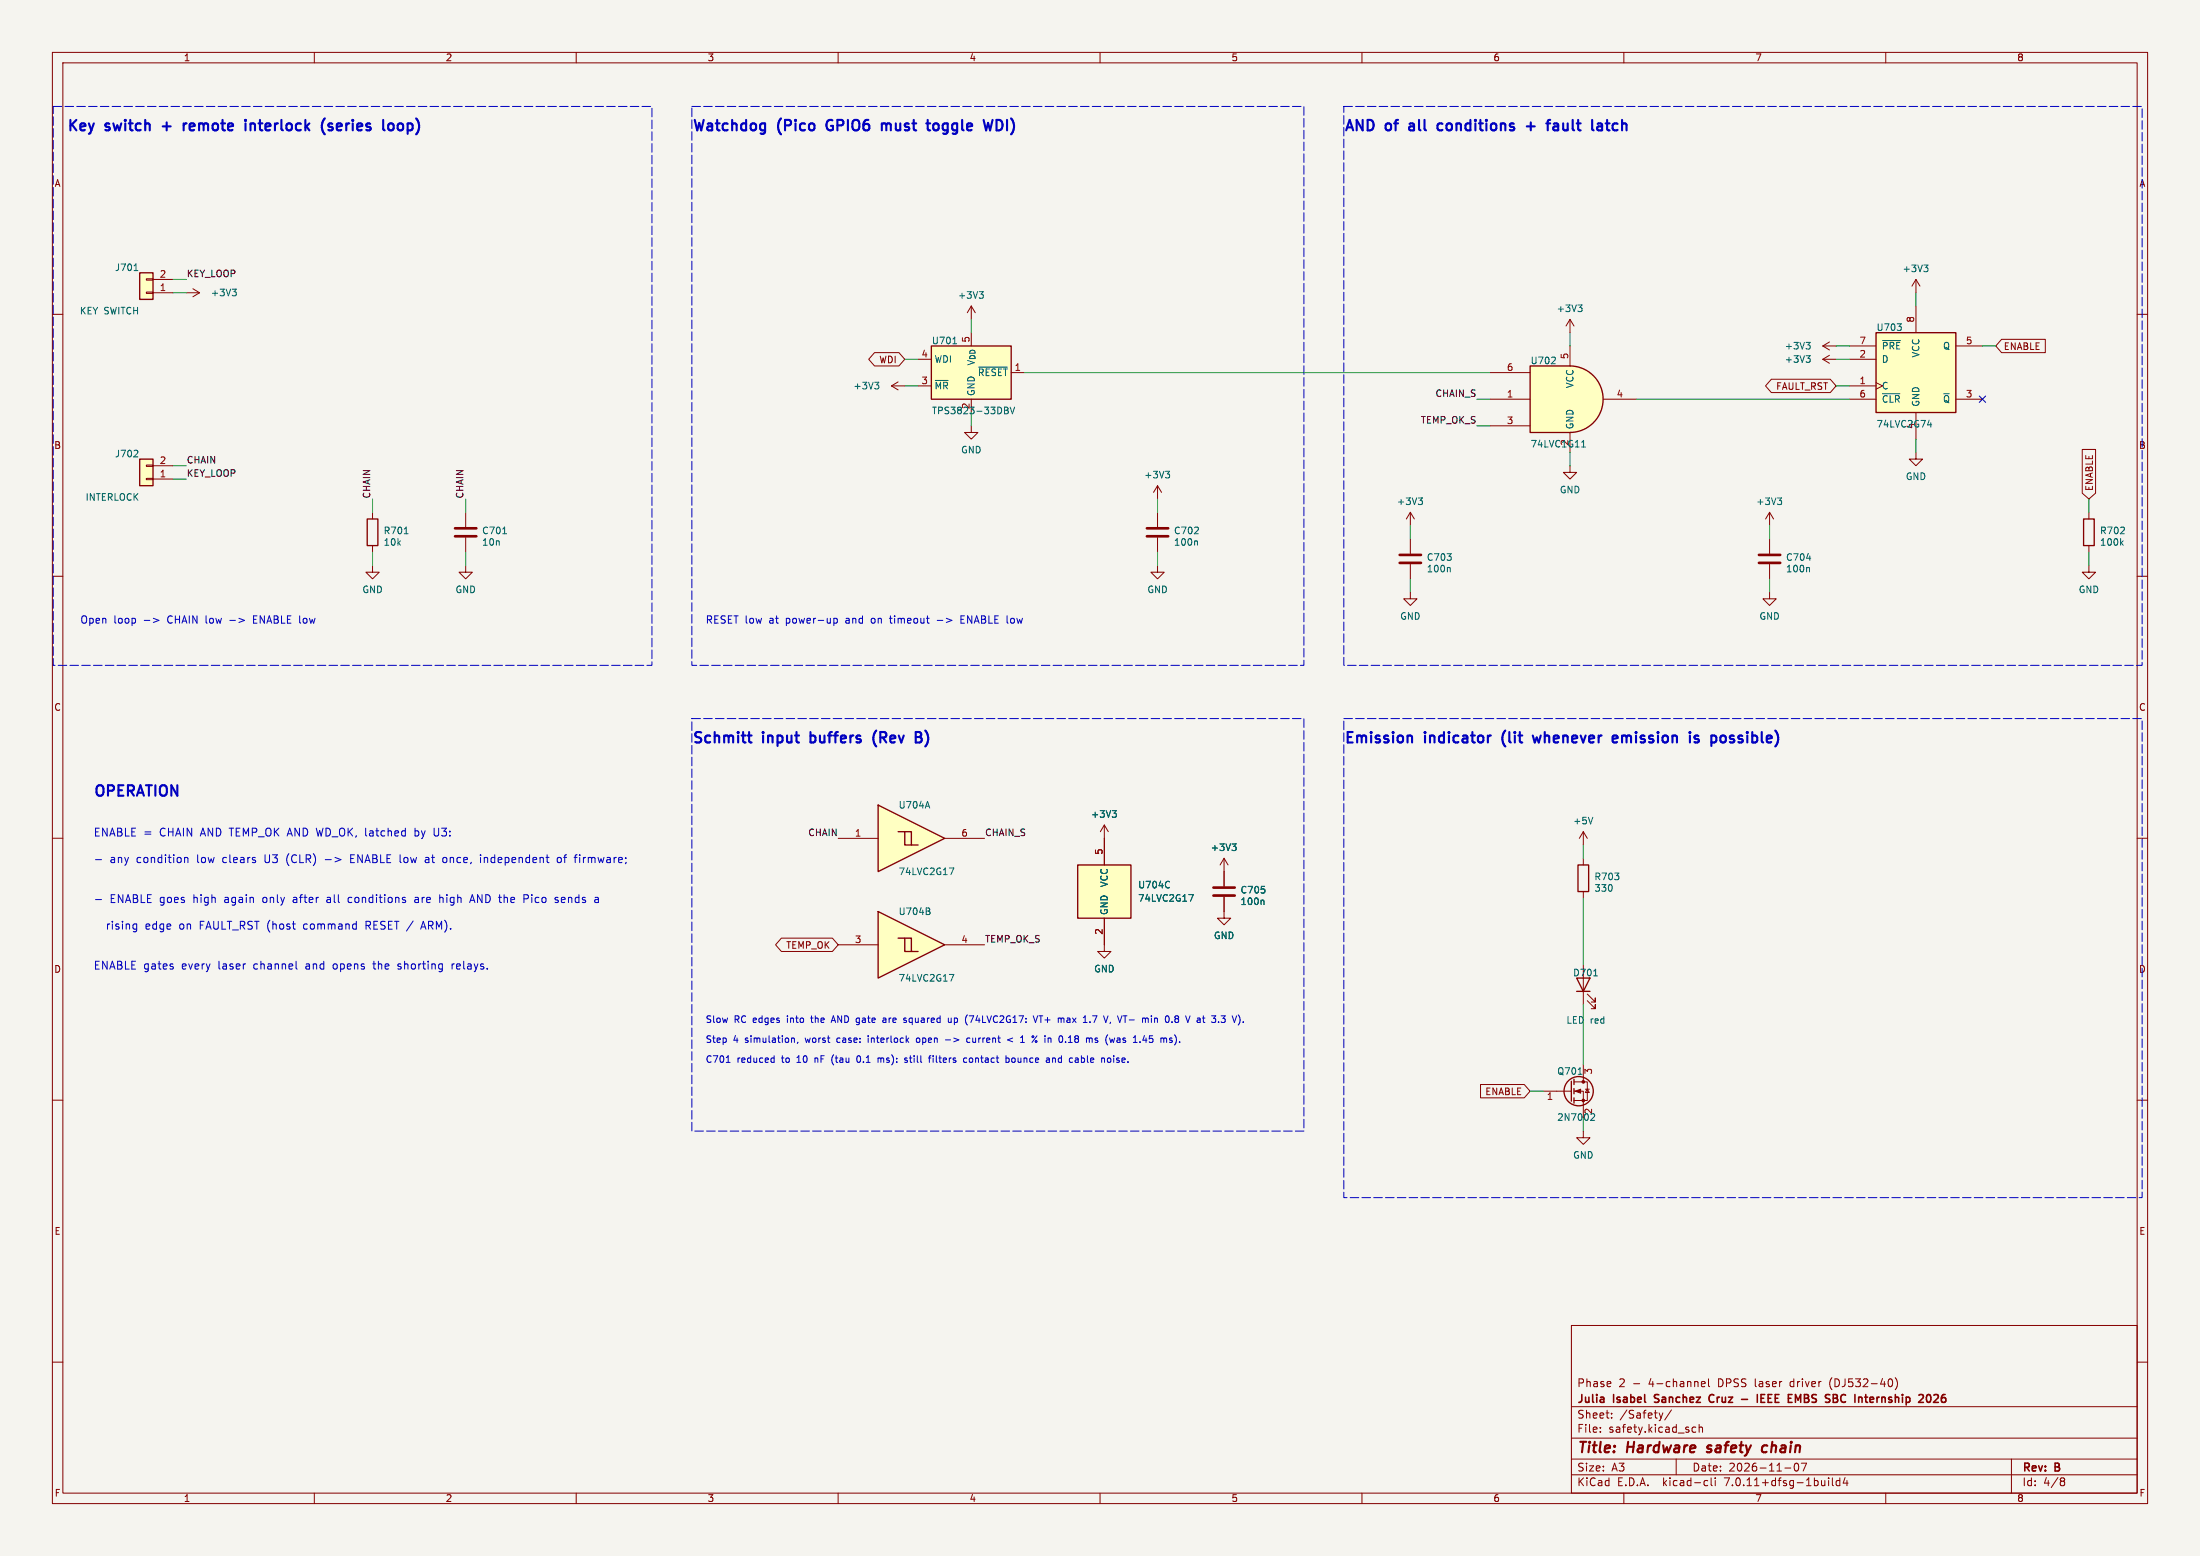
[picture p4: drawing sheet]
<svg xmlns="http://www.w3.org/2000/svg" width="420mm" height="297mm" viewBox="0 0 420 297" stroke-linecap="round" stroke-linejoin="round" font-family="sans-serif">
<path d="M0 0h420v297h-420z" fill="#f5f4ef" stroke="#f5f4ef" stroke-width=".19"/>
<g fill="none" stroke="#840000" stroke-width=".19">
<path d="M10 10h400v277h-400zM12 12h396v273h-396zM60 10v2M110 10v2M160 10v2M210 10v2M260 10v2M310 10v2M360 10v2M10 60h2M27.9 53.2h1.3v.3h-1.3zM27.9 55.8h1.3v.2h-1.3z"/>
<path d="M29.2 55.9h3.8M29.2 53.3h3.8M35.6 55.9h2.5M36.8 55.1l1.3 .8M38.1 55.9l-1.3 .7M408 60h2M175.3 73.7h2.5M175.3 68.6h2.5M185.4 76.2v2.5M193 71.1h2.6M27.9 88.8h1.3v.2h-1.3zM27.9 91.3h1.3v.3h-1.3z"/>
<path d="M29.2 91.4h3.8M29.2 88.9h3.8M71.1 97.8v1.3M88.9 97.8v2.8M185.4 81.3v1.3h1.3l-1.3 1.2-1.3-1.2h1.3M299.7 88.9v1.3h1.3l-1.3 1.2-1.3-1.2h1.3M10 110h2M71.1 108v1.2h1.3l-1.3 1.3-1.3-1.3h1.3M71.1 104.1v1.3M88.9 108v1.2h1.3l-1.3 1.3-1.3-1.3h1.3M88.9 102.6v2.8M221 108v1.2h1.2l-1.2 1.3-1.3-1.3h1.3"/>
<path d="M408 110h2M10 160h2M302.3 158.8l-.8 1.2M302.3 158.8v2.5M302.3 158.8l.7 1.2M408 160h2M302.3 163.8v1.3M302.3 170.2v1.3M10 210h2M302.3 215.9v1.3h1.2l-1.2 1.2-1.3-1.2h1.3M408 210h2M10 260h2"/>
<path d="M300 253h108v32h-108zM408 260h2M300 278.5h108M300 274.5h108M300 268.5h108M305.5 273.2v.2M305.5 272.5v.1M307.7 270.5v.2M307.7 269.8v.1M316.7 269.7l.4 1M317.1 270.7l-.2 .3M317.4 269.7l-.3 1"/>
<path d="M319.1 269.1l-1.3 1.9M320 278.5v3M323.1 273.2l.2 .2 .4-.1M323.7 272.5l-.4-.1-.2 .1M324.4 272.5l.2-.1 .3 .1 .1 .9M324.4 271.9v1.5M324.8 264.2l.7-.2-.1-.2-.4-.1-.2 .2 .1 .7h.5M326.2 263.2v1.3l.2 .2M342.7 279.4l.2-.1a.8 .8 0 0 1 .5 .7 .8 .8 0 0 1-.5 .8 1 1 0 0 1-.2-1.4zM343.9 279.3h1l-.7 1.5M349.4 263.6v1M360.9 263.2a.94 .94 0 0 1 0 1.5"/>
<path d="M361.8 263a1.72 1.72 0 0 1 0 2.3M384 278.5v6.5M60 285v2M110 285v2M160 285v2M210 285v2M260 285v2M300 281.5h108M310 285v2M325.6 282.6l.4 .1M326 283.5l-.4 .1M326.7 282.1v1.3l.2 .2"/>
<path d="M327.4 282.1v.1M327.4 282.6v1M340.7 280.2h1.2M349.1 282.1v.1M349.1 282.6v1M349.8 282.1v1.3l.2 .2M351.2 282.7l-.4-.1-.3 .3 .2 .6h.5M351.2 282.1v1.5M352.2 282l-.3 1.1h.9M352.6 282.6v1M360 285v2M393.6 282.1h.3l.3 .3-.3 .3"/>
<path d="M393.6 282.7h.3M393.9 282.7l.2 .2 .1 .4-.3 .3h-.3"/>
</g>
<path d="M325.8 277.1l.2 .1M326.1 276l-.1 .4M337.4 276a.66 .66 0 0 0-1 .3l-.1 .5 .2 .3h.8" fill="none" stroke="#840000" stroke-width=".4"/>
<path d="M315.8 267.6l.2 .1M315.9 266.3v.5M327.1 266.3a.74 .74 0 0 0-.9 .5 .74 .74 0 0 0 .6 .9l.3-.1M332.5 267.1h1.1M335.5 266.2v1.5M336.2 266.9h.5M336.9 266.2h-.7v1.5h.7M343.3 267.3l.5-1.1v1.5M351.5 266.4l-.1 .4 .1 .7M357.2 266.7l.4 .1 .1 .2-.7 .2M357.6 267.6l-.4 .1M369.2 266.3l.6-.1 .2 .1v.3l-.9 1.1h.9" fill="none" stroke="#840000" stroke-width=".3"/>
<g fill="none" stroke="#006464" stroke-width=".19">
<path d="M25.6 51.6h.7M44.3 55.2h.8l-.4 .5M44.9 55.7l.2 .2v.3l-.2 .3M178.5 72.6h2.5M181.9 65.6h.7M186.8 70.1h5.5M191.8 77.7l.6 .1v.3l-.2 .2M191.8 78.3h.4M192.2 78.3l.3 .3-.1 .3-.6 .1M192.8 77.7l.5 1.3 .4-1.3M26.2 86l.1 .2v.3l-.8 .7h.8M77.2 101.9h.7"/>
<path d="M96 101.9h.7M304.1 156l-.4 1.3"/>
</g>
<path d="M26.7 52.1h2.5v5.1h-2.5zM177.8 66h15.2v10.2h-15.2zM26.7 87.6h2.5v5.1h-2.5zM70.1 99.1h2v5h-2zM301.2 165.1h2.1v5.1h-2.1z" fill="none" stroke="#840000" stroke-width=".25"/>
<g fill="#ffffc2" stroke="#ffffc2" stroke-width=".19">
<path d="M26.7 52.1h2.5v5.1h-2.5z"/>
<path d="M26.7 87.6h2.5v5.1h-2.5z"/>
<path d="M177.8 66h15.2v10.2h-15.2z"/>
</g>
<path d="M86.9 102.4h4M86.9 100.8h4" fill="none" stroke="#840000" stroke-width=".51"/>
<g fill="#ffffc2">
<path d="M172.7 158.8h1.3v2.5z"/>
<path d="M167.6 153.7l12.7 6.3-12.7 6.4z"/>
<path d="M171.4 158.8l3.9 2.5h-2.6v-2.5z"/>
</g>
<path d="M167.6 153.7l12.7 6.3-12.7 6.4zM171.4 158.8h1.3v2.5h2.6M172.7 158.8h1.3v2.5" fill="none" stroke="#840000" stroke-width=".25"/>
<path d="M221 92.7v2.6M221 97.8v2.8M221 92.7l-.8 1.3M221 92.7l.7 1.3M221 102.6v2.8M160 160h7.6M180.3 160h7.7" fill="none" stroke="#840000" stroke-width=".19"/>
<path d="M222.5 90h.8l-.4 .4M223 90.4l.3 .3v.3l-.3 .2M228.4 103.2l.2 .2v.7M177.1 153l.4 1.2M181.2 165.7h.9l-.6 1.2" fill="none" stroke="#006464" stroke-width=".19"/>
<path d="M218.9 102.4h4.1M218.9 100.8h4.1" fill="none" stroke="#840000" stroke-width=".51"/>
<g fill="#ffffc2">
<path d="M172.7 179.1h1.3v2.5z"/>
<path d="M167.6 174l12.7 6.3-12.7 6.4z"/>
<path d="M171.4 179.1l3.9 2.5h-2.6v-2.5z"/>
</g>
<g fill="none" stroke="#840000" stroke-width=".25">
<path d="M167.6 174l12.7 6.3-12.7 6.4zM171.4 179.1h1.3v2.5h2.6M172.7 179.1h1.3v2.5M205.7 165.1h10.2v10.2h-10.2zM301 186.7h2.5l-1.2 2.5zM301 189.2h2.5M300 206.4v3.8M300.5 206v1M300.5 207.8v1M300.5 209.6v1"/>
<circle cx="301.4" cy="208.3" r="2.79"/>
</g>
<g fill="none" stroke="#840000" stroke-width=".19">
<path d="M185.4 58.4l-.7 1.3M185.4 58.4v2.6M185.4 58.4l.8 1.3M365.8 53.3l-.8 1.3M365.8 53.3v2.6M365.8 53.3l.7 1.3M170.2 73.7l1.2 .7M170.2 73.7h2.5M171.4 72.9l-1.2 .8M348 66l1.2 .8M348 66h2.5M348 68.6l1.2 .7"/>
<path d="M348 68.6h2.5M349.2 65.3l-1.2 .7M349.2 67.8l-1.2 .8M269.2 97.8v2.5M269.2 97.8l-.7 1.3M269.2 97.8l.8 1.3M337.8 97.8l-.7 1.3M337.8 97.8v2.5M337.8 97.8l.8 1.3M269.2 113v1.3h1.3l-1.3 1.3-1.2-1.3h1.2M269.2 102.9v2.8M269.2 107.7v2.8"/>
<path d="M337.8 113v1.3h1.3l-1.3 1.3-1.3-1.3h1.3M398.8 108v1.2h1.2l-1.2 1.3-1.3-1.3h1.3M210.8 157.5l-.7 1.3M210.8 157.5v7.6M210.8 157.5l.8 1.3M210.8 175.3v6.3h1.3l-1.3 1.3-1.3-1.3h1.3M233.7 171.2v4.1h1.2l-1.2 1.2-1.3-1.2h1.3M233.7 163.8v5.4M233.7 163.8l-.8 1.3M233.7 163.8l.7 1.3M160 180.3h7.6M180.3 180.3h7.7"/>
<path d="M302.3 184.2v7.6M303 191l1.5 1.5v-.7v.7h-.7M303 189.7l1.5 1.6v-.8v.8h-.7M294.6 208.3h5.4M300.5 208.3h1.8v5.1M300.5 206.5h2.5v3.6h-2.5M302.3 203.2v3.3M302.6 207.9h.8M303 207.9l.4 .6h-.8z"/>
</g>
<g fill="none" stroke="#006464" stroke-width=".19">
<path d="M186.9 55.7h.8l-.4 .5M187.5 56.2l.2 .2v.3l-.2 .2M367.3 50.6h.8l-.5 .5M367.8 51.1l.3 .2v.3l-.3 .3M167 73h.8l-.5 .5M167.5 73.5l.3 .2v.3l-.3 .2M344.8 65.3h.8l-.5 .5M344.8 67.9h.8l-.5 .5M345.3 65.8l.3 .3v.3l-.3 .2M345.3 68.4l.3 .2v.3l-.3 .3M270.8 95h.7l-.4 .5M271.3 95.5l.2 .3v.3l-.2 .2"/>
<path d="M339.3 95h.8l-.4 .5M339.9 95.5l.2 .3v.3l-.2 .2M276.7 108.3l.2 .2v.7M212.3 154.7h.8l-.4 .5M212.9 155.2l.2 .3v.3l-.2 .2M177.2 173.9l.3 .2v.3l-.2 .2M177.4 173.4l.1 .1-.1 .3M223.2 168.3h.1M223.3 169.4h-.1M227 170.8h.8l-.5 1.2M235.2 161.1h.8l-.4 .5M235.7 161.6l.3 .2v.3l-.3 .2"/>
<path d="M241.1 171.8l.2 .2v.7M181.2 186h.9l-.6 1.3M304.2 186.3h.8M301.3 205.1h.7M304.4 213.1l-.8 .8h.8"/>
</g>
<path d="M267.2 107.4h4.1M267.2 105.9h4.1M231.6 170.9h4.1M231.6 169.4h4.1" fill="none" stroke="#840000" stroke-width=".51"/>
<g fill="#ffffc2" stroke="#ffffc2" stroke-width=".19">
<path d="M205.7 165.1h10.2v10.2h-10.2z"/>
<path d="M299.7 69.9a6.4 6.4 0 0 1 6.3 6.3 6.4 6.4 0 0 1-6.3 6.4z"/>
</g>
<g fill="#840000" stroke="#840000" stroke-width=".19">
<path d="M300.7 208.3l1.1-.4v.8z"/>
<circle cx="302.3" cy="210.1" r=".25"/>
<circle cx="302.3" cy="206.5" r=".25"/>
</g>
<path d="M292.1 69.9h7.6v12.7h-7.6z" fill="#ffffc2"/>
<path d="M292.1 69.9h7.6a6.4 6.4 0 0 1 6.3 6.3 6.4 6.4 0 0 1-6.3 6.4h-7.6zM358.1 63.5h15.3v15.2h-15.3zM397.8 99.1h2v5h-2z" fill="none" stroke="#840000" stroke-width=".25"/>
<g fill="none" stroke="#840000" stroke-width=".19">
<path d="M365.8 58.4v5.1M166.9 67.3h4.7l1.1 1.3-1.1 1.3h-4.7l-1.1-1.3zM284.5 76.2h7.6M284.5 71.1h7.6M299.7 61v2.5M299.7 66v3.9M299.7 61l-.7 1.2M299.7 61l.8 1.2M306.1 76.2h6.3M338.2 72.4h11.2l1.1 1.3-1.1 1.2h-11.2l-1.2-1.2zM353.1 76.2h5M353.1 73.7h5"/>
<path d="M353.1 68.6h5M353.1 66h5M358.1 73l1.3 .7-1.3 .6M365.8 78.7v5.1M373.4 76.2h5.1M373.4 66h5.1M382.1 64.8h8.4v2.5h-8.4l-1.1-1.3zM284.5 81.3h7.6M299.7 82.6v3.8M365.8 86.4v1.2h1.2l-1.2 1.3-1.3-1.3h1.3M397.5 85.8h2.5v8.3l-1.2 1.2-1.3-1.2zM398.8 97.8v1.3"/>
<path d="M337.8 102.9v2.8M337.8 107.7v2.8M398.8 104.1v1.3M149.2 179.1h9.7l1.1 1.2-1.1 1.3h-9.7l-1.1-1.3zM210.8 160v5.1M210.8 175.3v5M233.7 166.4v2.8M233.7 171.2v2.8M282.6 207h8.4l1.1 1.3-1.1 1.3h-8.4z"/>
</g>
<g fill="none" stroke="#006464" stroke-width=".19">
<path d="M301.2 58.2h.8l-.4 .5M301.8 58.7l.2 .2v.3l-.2 .3M296.1 69.4h.8M296.9 68.3v.4M359.4 75.2h3.3M359.4 65h3.4M362.2 61.8h.8l-.5 .5M362.9 62.4v.6M301.9 85.3h.8M302.1 84.4l.2-.3v1.2M368 81.1h.8M368.6 80.7v.8"/>
<path d="M344.9 106.5h.8M345.3 108.3l.1 .2v.7M404.8 101.9h.8M405 103.6l.3 .5M405.3 103.2l-.5 .5M405.5 100.7v.5M212.3 154.7h.8l-.4 .5M212.9 155.2l.2 .3v.3l-.2 .2M223.2 168.3h.1M223.3 169.4h-.1M227 170.8h.8l-.5 1.2M235.2 161.1h.8l-.4 .5"/>
<path d="M235.7 161.6l.3 .2v.3l-.3 .2M241.1 171.8l.2 .2v.7"/>
</g>
<path d="M335.8 107.4h4.1M335.8 105.9h4.1" fill="none" stroke="#840000" stroke-width=".51"/>
<path d="M358.1 63.5h15.3v15.2h-15.3z" fill="#ffffc2" stroke="#ffffc2" stroke-width=".19"/>
<g fill="none" stroke="#0000c2" stroke-width=".19">
<path d="M27.5 118.4h1.1M29.3 118l1 .4-1 .4M48.4 118.2h.5M49.1 117.6h-.7v1.4h.7M159.2 118v1.4M159.2 118.1l.4-.1 .3 .3-.2 .6h-.5M169.8 118h.5M178.9 118.4h1.1M183.5 118.2h.4M184.1 117.6h-.6v1.4h.6M79.2 158.1v1.5M79.2 159.5l.5 .1"/>
<path d="M79.7 158.6h-.5M83 159.4l.5 .2M18.2 171.7h1.2M18.2 164.1h1.2M26 176.4h.1M26.1 176.4v1.2l-.1 .2M26.1 177.3l-.1 .1M35.2 163.7v1M35.2 163.8l.3-.1h.3l.1 1M58 176.5v.7M62.1 164.1h1.1M62.5 171.8v.4"/>
<path d="M66.7 171.3l-.2 .3v.4l.2 .3M67 163.9h.5M67.7 163.2h-.7v1.5h.7M69.9 176.6h.6M70.5 175.9h-.6v1.5M77.4 171.8v.4M79.7 171.3h-.5M79.7 171.7h-.3a.29 .29 0 0 0-.2 .3 .29 .29 0 0 0 .2 .3h.3M80.3 177.4l.5-1.5 .5 1.5M80.5 176.9h.7M81.2 164.4l.2 .3h.3M81.2 163.7h.6"/>
<path d="M81.7 164.1h-.3l-.2 .2M84 170.8v1.5M84.5 171.3h-.3l-.2 .1M84.7 163.7h.3l.2 .1M85.2 164.5l-.2 .2-.3-.1M89.7 172.3l.5-1.5 .5 1.5M89.8 171.8h.7M91.7 163.2v.1M91.7 163.7v1M92.5 163.7v1M92.7 163.7l-.2 .1M100 170.8h.6l.3 .3-.2 .4-.7 .1"/>
<path d="M106.2 171.3h.3M106.2 171.8h.3l.1 .3-.2 .2h-.3M106.5 163.7h.4l.3 .2v.5l-.3 .3-.4-.1-.1-.2zM110.7 163.2v.1M110.7 163.7v1M113.7 171.3h.3l.2 .2v.8M114.2 171.6l-.5 .1M114.2 172.2l-.5 .1M56.6 184.9l.1 .1M71.2 184h.5M76 184.9l.4 .1M76.2 184l-.2 .2 .2 .3"/>
<path d="M86.3 184v1M86.7 184h-.2l-.2 .3M151.2 198.2h.4l.1 .8M152.3 198.9l-.1 .3M158.8 194.8h.6M159.1 193.9l-.4 1.3M165.7 197.7v.1M165.7 198.1v.9M168.6 194.4h.5M169.1 194.6l-.4 .1-.2 .2 .2 .3 .4-.1M172.7 194.7l.3 .1 .1 .2-.5 .2M172.7 194.3l.3 .1"/>
<path d="M175.4 198.1l-.3 .1-.2 .2 .1 .5 .4 .1M180.5 198.5h1M181 194.3l.1 .8 .3 .1 .2-.2M181.6 194.3v.9M184.7 193.7l-.1 .1M185 193.9h.9l-.6 1.3M185.2 198.2l-.4-.1-.2 .3 .1 .5h.5M193.3 198.1l-.9 .4 .9 .4M194.8 199h.8M197.3 193.9l.4 1.3 .4-1.3M197.7 198.7l.1-.1 .2 .2-.2 .2-.1-.1M198 197.7l-1 1.3"/>
<path d="M198.3 193.9h.8M203.1 194.4v.8M203.4 198.9v.1M208.1 195v.2M208.4 198.2l.1 .8M208.6 193.9h.8M209 198.9l.4 .1M209.4 198.1l-.4 .2 .1 .2 .3 .1M211.5 197.5l-.1 .1M212.8 198.1l-.2 .9M213.3 198.6v.3M218.5 197.6l-.3 1h.8"/>
<path d="M218.8 198.1v.9M219.8 193.9v.1M219.8 194.3v.9M220.4 194.3v.9M220.5 194.4h-.1M223.3 198.4l.5 .3-.2 .3-.3-.1M223.7 198.2l-.3-.1-.1 .2M224.3 194.1l.2-.2 .4 .1 .1 .2-.2 .2M224.3 194.2l.2 .2M224.5 194.4h.3M224.5 194.4l-.2 .3M224.8 194.4l.2 .3-.1 .4-.4 .1-.2-.3"/>
<path d="M228.6 194.4h.5v.8M228.6 195.1h.5M229.1 194.6l-.5 .1M138.7 202.8h.7M147.4 201.9l.4 .1M147.8 202.7l-.4 .1M147.8 201.5v1.3M158.9 201.7l-.1 .5 .1 .7M164 201.5a.68 .68 0 0 0-.5 .7 .68 .68 0 0 0 .5 .6M167.6 202.1l.4-.2 .2 .2M167.6 201.9v.9M173.2 202l-.3-.1-.2 .2 .1 .2 .4 .1v.3h-.5"/>
<path d="M177.2 201.9h.5M177.7 201.5l-.3 .2v1.1M178.1 201.5v.1M178.1 201.9v.9M184.6 202l-.4-.1-.3 .3 .2 .5h.5M185.1 202.1v.6M192.1 202l.3-.1 .3 .3-.2 .5h-.4M192.1 201.5v1.3M193.4 201.9l-.3 .3v.3l.3 .3M200.2 201.9l.1 .2v.7M200.3 202.7l-.1 .1M200.3 202.2l-.1 .1"/>
<path d="M200.9 201.9v.9M201.3 201.9l-.4 .2M205.3 202.7h.5M205.3 202h.5v.8M205.8 202.2l-.5 .2M211.5 202.1l.1-.2 .4 .2 .1 .4-.2 .2-.3 .1-.1-.1z"/>
</g>
<g fill="none" stroke="#0000c2" stroke-width=".4">
<path d="M35.1 23.6v1.3M35.6 23.6h-.4l-.1 .3M46.9 22.9v.2M47.8 23.6v1.3M48.6 23.6a.54 .54 0 0 0-.8 .1M61.9 25.5l.1 .1M62 22.6l-.1 .1M63.4 23.6h-.4l-.3 .2 .1 .3 .6 .2v.5h-.7M74.5 23.6a.55 .55 0 0 1 .7 .3v.6a.54 .54 0 0 1-.7 .4M76.6 23.6a.55 .55 0 0 0-.7 .3v.6a.54 .54 0 0 0 .7 .4M158 23.2a1.39 1.39 0 0 0 0 1.4M168.3 23.7a.5 .5 0 0 1 .9 .1"/>
<path d="M168.3 23.6v1.3M169.2 23.8v1.1M169.3 23.6l-.1 .2M176.8 23.6h.8M177.4 24.9h.2M178.8 23.6a.55 .55 0 0 0-.6 .3v.6a.54 .54 0 0 0 .6 .4M189.5 22.9l-.5 2-.4-1.4M190.7 22.9h-.5v2h.5M269.1 24.2v.6M275.4 23.6h-.6l-.4 .3v.6l.2 .3h.8M291.5 24.1h1.5M292.2 23.4v1.5"/>
<path d="M296.6 23.6h.2h.6l.1 1.3M297.5 24l-.7 .1a.39 .39 0 0 0-.3 .4 .39 .39 0 0 0 .3 .4l.7-.1M305.2 23.6h.4l.3 .2v1.1M305.9 24.8l-.7 .1M305.9 24l-.7 .1M306.5 23.6h.8M306.8 22.9v1.7l.1 .2 .4 .1M154.7 139.7v2M167.3 139.4a2.29 2.29 0 0 0 0 3.1M174.8 139.7l.9 .1a.48 .48 0 0 1 .2 .5 .48 .48 0 0 1-.4 .4M142.7 140.4h.8M143.1 141.6l.4 .1"/>
<path d="M154.7 141.6l.2 .1M154.9 140.4l-.2 .1M174.8 140.7h.7M175.5 140.7a.53 .53 0 0 1 .5 .5 .53 .53 0 0 1-.4 .5h-.8M292.6 140.4l.4 1.3 .4-.9 .4 .9M308.1 140.4l.6 .1 .1 .4-.9 .2M308.7 141.6l-.6 .1M324.2 140.5l-.4-.1-.3 .3 .1 .3 .6 .2 .1 .1-.1 .3h-.7M328.8 140.4a.54 .54 0 0 1 .7 .4v.5a.54 .54 0 0 1-.7 .4"/>
</g>
<path d="M10.2 20.3h114.3v106.7h-114.3v-106.7M132.1 20.3h116.8v106.7h-116.8v-106.7M256.5 20.3h152.4v106.7h-152.4v-106.7M132.1 137.2h116.8v78.7h-116.8v-78.7M256.5 137.2h152.4v91.4h-152.4v-91.4" fill="none" stroke="#0000c2" stroke-width=".19" stroke-dasharray="1.6 .6"/>
<g fill="none" stroke="#009600" stroke-width=".19">
<path d="M33 53.3h2.6M33 55.9h2.6M365.8 55.9v2.5M172.7 68.6h2.6M172.7 73.7h2.6M185.4 61v2.5M185.4 78.7v2.6M195.6 71.1h88.9M281.9 76.2h2.6M299.7 63.5v2.5M312.4 76.2h40.7M350.5 66h2.6"/>
<path d="M350.5 68.6h2.6M350.5 73.7h2.6M378.5 66h2.5M33 88.9h2.6M33 91.4h2.6M71.1 95.3v2.5M88.9 95.3v2.5M221 95.3v2.5M281.9 81.3h2.6M299.7 86.4v2.5M365.8 83.8v2.6M398.8 95.3v2.5"/>
<path d="M71.1 105.4v2.6M88.9 105.4v2.6M221 105.4v2.6M269.2 100.3v2.6M269.2 110.5v2.5M337.8 100.3v2.6M337.8 110.5v2.5M398.8 105.4v2.6M302.3 161.3v2.5M302.3 171.5v12.7M302.3 191.8v11.4M292.1 208.3h2.5"/>
<path d="M302.3 213.4v2.5"/>
</g>
<path d="M377.9 75.6l1.2 1.2M379.1 75.6l-1.2 1.2" fill="none" stroke="#000084" stroke-width=".19"/>
<g font-size="2.8" fill="#0000c2">
<text x="12.7" y="25.2">Key</text>
<text x="20.3" y="25.2">switch</text>
<text x="31.9" y="25.2">+</text>
<text x="36.7" y="25.2">remote</text>
<text x="49.3" y="25.2">interlock</text>
<text x="64.7" y="25.2">(series</text>
<text x="77.2" y="25.2">loop)</text>
<text x="132.1" y="25.2">Watchdog</text>
<text x="148.6" y="25.2">(Pico</text>
<text x="158.7" y="25.2">GPIO6</text>
<text x="170" y="25.2">must</text>
<text x="179.6" y="25.2">toggle</text>
<text x="191.2" y="25.2">WDI)</text>
<text x="256.5" y="25.2">AND</text>
<text x="264.7" y="25.2">of</text>
<text x="269.9" y="25.2">all</text>
<text x="276.2" y="25.2">conditions</text>
<text x="293.9" y="25.2">+</text>
<text x="298.7" y="25.2">fault</text>
<text x="308" y="25.2">latch</text>
<text x="132.1" y="142">Schmitt</text>
<text x="145.7" y="142">input</text>
<text x="155.6" y="142">buffers</text>
<text x="168.4" y="142">(Rev</text>
<text x="177.3" y="142">B)</text>
<text x="256.5" y="142">Emission</text>
<text x="272.1" y="142">indicator</text>
<text x="287.7" y="142">(lit</text>
<text x="294.5" y="142">whenever</text>
<text x="310.4" y="142">emission</text>
<text x="325.9" y="142">is</text>
<text x="330.8" y="142">possible)</text>
<text x="17.8" y="152.2">OPERATION</text>
</g>
<g font-size="2.8" fill="#840000">
<text x="301" y="277.9">Title:</text>
<text x="310.6" y="277.9">Hardware</text>
<text x="326.8" y="277.9">safety</text>
<text x="338.1" y="277.9">chain</text>
</g>
<g font-size="2.1" fill="#0000c2">
<text x="17.8" y="159.8">ENABLE =</text>
<text x="30.5" y="159.8">CHAIN AND TEMP_OK AND WD_OK, latched</text>
<text x="80" y="159.8">by</text>
<text x="83.8" y="159.8">U3:</text>
<text x="20.9" y="164.9">any</text>
<text x="26.1" y="164.9">condition</text>
<text x="37.8" y="164.9">low</text>
<text x="42.8" y="164.9">clears</text>
<text x="50.9" y="164.9">U3</text>
<text x="55.2" y="164.9">(CLR)</text>
<text x="62.7" y="164.9">-&gt;</text>
<text x="67.8" y="164.9">ENABLE low</text>
<text x="82.4" y="164.9">at</text>
<text x="85.9" y="164.9">once,</text>
<text x="93.2" y="164.9">independent</text>
<text x="108" y="164.9">of</text>
<text x="111.6" y="164.9">firmware;</text>
<text x="20.9" y="172.5">ENABLE goes</text>
<text x="37" y="172.5">high</text>
<text x="43.1" y="172.5">again</text>
<text x="50.6" y="172.5">only</text>
<text x="56.5" y="172.5">after</text>
<text x="63.1" y="172.5">all</text>
<text x="67.3" y="172.5">conditions</text>
<text x="80.2" y="172.5">are</text>
<text x="85.1" y="172.5">high</text>
<text x="91.2" y="172.5">AND the</text>
<text x="101.6" y="172.5">Pico</text>
<text x="107.8" y="172.5">sends</text>
<text x="20.4" y="177.6">rising</text>
<text x="28" y="177.6">edge</text>
<text x="34.6" y="177.6">on</text>
<text x="38.6" y="177.6">FAULT_RST (host</text>
<text x="58.7" y="177.6">command</text>
<text x="70.7" y="177.6">RESET /</text>
<text x="81.6" y="177.6">ARM).</text>
<text x="17.8" y="185.2">ENABLE gates</text>
<text x="34.7" y="185.2">every</text>
<text x="41.8" y="185.2">laser</text>
<text x="48.7" y="185.2">channel</text>
<text x="58.8" y="185.2">and</text>
<text x="64.2" y="185.2">opens</text>
<text x="72" y="185.2">the</text>
<text x="76.8" y="185.2">shorting</text>
<text x="87.3" y="185.2">relays.</text>
</g>
<g font-size="2.1" fill="#840000">
<text x="301" y="268.2">Julia</text>
<text x="301" y="265">Phase</text>
<text x="308.1" y="268.2">Isabel</text>
<text x="309" y="265">2</text>
<text x="311.7" y="265">-</text>
<text x="314.9" y="265">4-channel</text>
<text x="316.5" y="268.2">Sanchez</text>
<text x="327.6" y="268.2">Cruz</text>
<text x="328.3" y="265">DPSS</text>
<text x="335.4" y="265">laser</text>
<text x="337.9" y="268.2">IEEE</text>
<text x="342.3" y="265">driver</text>
<text x="344.4" y="268.2">EMBS</text>
<text x="349.9" y="265">(DJ532-40)</text>
<text x="352.2" y="268.2">SBC</text>
<text x="358.4" y="268.2">Internship</text>
<text x="371.2" y="268.2">2026</text>
<text x="301" y="273.7">File:</text>
<text x="301" y="271">Sheet:</text>
<text x="307.1" y="273.7">safety.kicad_sch</text>
<text x="309.2" y="271">/Safety/</text>
<text x="301" y="281.1">Size:</text>
<text x="307.6" y="281.1">A3</text>
<text x="323" y="281.1">Date:</text>
<text x="330" y="281.1">2026-11-07</text>
<text x="386" y="281.3">Rev:</text>
<text x="392.4" y="281.3">B</text>
<text x="301" y="283.9">KiCad</text>
<text x="308.7" y="283.9">E.D.A.</text>
<text x="317.6" y="283.9">kicad-cli</text>
<text x="329.5" y="283.9">7.0.11+dfsg-1build4</text>
<text x="386" y="283.9">Id:</text>
<text x="390.1" y="283.9">4/8</text>
</g>
<g font-size="1.9" fill="#0000c2">
<text x="15.2" y="119.1">Open</text>
<text x="21.7" y="119.1">loop</text>
<text x="32.2" y="119.1">CHAIN</text>
<text x="39.6" y="119.1">low</text>
<text x="44.3" y="119.1">-&gt;</text>
<text x="49" y="119.1">ENABLE low</text>
<text x="134.6" y="119.1">RESET low</text>
<text x="146.9" y="119.1">at</text>
<text x="150.2" y="119.1">power-up</text>
<text x="161.8" y="119.1">and</text>
<text x="166.8" y="119.1">on</text>
<text x="170.6" y="119.1">timeout</text>
<text x="179.7" y="119.1">-&gt;</text>
<text x="184.4" y="119.1">ENABLE low</text>
</g>
<g font-size="1.8" fill="#840000">
<text x="35" y="11.9">1</text>
<text x="85" y="11.9">2</text>
<text x="135" y="11.9">3</text>
<text x="185" y="11.9">4</text>
<text x="235" y="11.9">5</text>
<text x="285" y="11.9">6</text>
<text x="335" y="11.9">7</text>
<text x="385" y="11.9">8</text>
<text x="10.3" y="35.9">A</text>
<text x="408.3" y="35.9">A</text>
<text x="167.8" y="69.5">WDI</text>
<text x="382.4" y="67">ENABLE</text>
<text x="339" y="74.6">FAULT_RST</text>
<text x="10.3" y="85.9">B</text>
<text x="408.2" y="85.9">B</text>
<text x="399.7" y="93.8" transform="rotate(-90 399.7 93.8)">ENABLE</text>
<text x="10.3" y="135.9">C</text>
<text x="408.2" y="135.9">C</text>
<text x="10.3" y="185.9">D</text>
<text x="150" y="181.3">TEMP_OK</text>
<text x="408.2" y="185.9">D</text>
<text x="283.5" y="209.2">ENABLE</text>
<text x="10.3" y="235.9">E</text>
<text x="408.3" y="235.9">E</text>
<text x="10.3" y="285.9">F</text>
<text x="35" y="286.9">1</text>
<text x="85" y="286.9">2</text>
<text x="135" y="286.9">3</text>
<text x="185" y="286.9">4</text>
<text x="235" y="286.9">5</text>
<text x="285" y="286.9">6</text>
<text x="335" y="286.9">7</text>
<text x="385" y="286.9">8</text>
<text x="408.3" y="285.9">F</text>
</g>
<g font-size="1.8" fill="#006464">
<text x="21.9" y="51.9">J701</text>
<text x="363.1" y="52.1">+3V3</text>
<text x="40.2" y="56.7">+3V3</text>
<text x="182.8" y="57.2">+3V3</text>
<text x="297.1" y="59.8">+3V3</text>
<text x="15.1" y="60.2">KEY SWITCH</text>
<text x="177.8" y="65.9">U701</text>
<text x="358.2" y="63.4">U703</text>
<text x="178.3" y="69.4">WDI</text>
<text x="186.3" y="69.9" transform="rotate(-90 186.3 69.9)">V_{DD}</text>
<text x="186.6" y="72">~{RESET}</text>
<text x="292.1" y="69.7">U702</text>
<text x="340.6" y="66.9">+3V3</text>
<text x="340.6" y="69.4">+3V3</text>
<text x="359.2" y="69.4">D</text>
<text x="359.2" y="66.9">~{PRE}</text>
<text x="366.6" y="68.3" transform="rotate(-90 366.6 68.3)">VCC</text>
<text x="370.8" y="66.9">Q</text>
<text x="162.8" y="74.5">+3V3</text>
<text x="178.3" y="74.5">~{MR}</text>
<text x="186.3" y="75.7" transform="rotate(-90 186.3 75.7)">GND</text>
<text x="300.6" y="74.2" transform="rotate(-90 300.6 74.2)">VCC</text>
<text x="359.2" y="74.5">C</text>
<text x="359.2" y="77.1">~{CLR}</text>
<text x="366.6" y="77.7" transform="rotate(-90 366.6 77.7)">GND</text>
<text x="370.8" y="77.1">~{Q}</text>
<text x="177.8" y="79.3">TPS3823-33DBV</text>
<text x="185.2" y="78.2" transform="rotate(-90 185.2 78.2)">2</text>
<text x="300.6" y="82" transform="rotate(-90 300.6 82)">GND</text>
<text x="358.2" y="81.8">74LVC2G74</text>
<text x="365.5" y="82" transform="rotate(-90 365.5 82)">4</text>
<text x="21.9" y="87.5">J702</text>
<text x="183.4" y="86.7">GND</text>
<text x="292.1" y="85.6">74LVC1G11</text>
<text x="299.5" y="85.2" transform="rotate(-90 299.5 85.2)">2</text>
<text x="16.2" y="95.8">INTERLOCK</text>
<text x="218.3" y="91.5">+3V3</text>
<text x="297.7" y="94.4">GND</text>
<text x="363.7" y="91.8">GND</text>
<text x="266.6" y="96.6">+3V3</text>
<text x="335.2" y="96.6">+3V3</text>
<text x="73.1" y="102.2">R701</text>
<text x="73.1" y="104.4">10k</text>
<text x="91.9" y="102.2">C701</text>
<text x="91.9" y="104.4">10n</text>
<text x="224" y="102.2">C702</text>
<text x="224" y="104.4">100n</text>
<text x="272.3" y="107.2">C703</text>
<text x="340.9" y="107.2">C704</text>
<text x="400.8" y="102.2">R702</text>
<text x="400.8" y="104.4">100k</text>
<text x="69.1" y="113.4">GND</text>
<text x="86.9" y="113.4">GND</text>
<text x="218.9" y="113.4">GND</text>
<text x="272.3" y="109.4">100n</text>
<text x="340.9" y="109.4">100n</text>
<text x="396.7" y="113.4">GND</text>
<text x="267.2" y="118.5">GND</text>
<text x="335.8" y="118.5">GND</text>
<text x="171.5" y="154.5">U704A</text>
<text x="208.2" y="156.3">+3V3</text>
<text x="300.2" y="157.6">+5V</text>
<text x="171.5" y="167.2">74LVC2G17</text>
<text x="231" y="162.6">+3V3</text>
<text x="211.7" y="169.4" transform="rotate(-90 211.7 169.4)">VCC</text>
<text x="217.2" y="169.8">U704C</text>
<text x="217.2" y="172.3">74LVC2G17</text>
<text x="236.7" y="170.7">C705</text>
<text x="236.7" y="172.9">100n</text>
<text x="304.3" y="168.2">R703</text>
<text x="304.3" y="170.4">330</text>
<text x="171.5" y="174.9">U704B</text>
<text x="211.7" y="174.8" transform="rotate(-90 211.7 174.8)">GND</text>
<text x="231.6" y="179.5">GND</text>
<text x="208.8" y="185.8">GND</text>
<text x="171.5" y="187.6">74LVC2G17</text>
<text x="300.2" y="186.6">D701</text>
<text x="298.9" y="195.6">LED</text>
<text x="303.6" y="195.6">red</text>
<text x="297.2" y="205.3">Q701</text>
<text x="297.2" y="214.1">2N7002</text>
<text x="304.2" y="212.8" transform="rotate(-90 304.2 212.8)">2</text>
<text x="300.2" y="221.4">GND</text>
</g>
<g font-size="1.8" fill="#a90000">
<text x="30.4" y="53.1">2</text>
<text x="30.4" y="55.6">1</text>
<text x="185.2" y="65.5" transform="rotate(-90 185.2 65.5)">5</text>
<text x="354.9" y="65.8">7</text>
<text x="365.5" y="61.7" transform="rotate(-90 365.5 61.7)">8</text>
<text x="375.2" y="65.8">5</text>
<text x="175.8" y="68.3">4</text>
<text x="193.6" y="70.9">1</text>
<text x="287.6" y="70.9">6</text>
<text x="299.5" y="68.7" transform="rotate(-90 299.5 68.7)">5</text>
<text x="354.9" y="68.3">2</text>
<text x="175.8" y="73.4">3</text>
<text x="287.6" y="75.9">1</text>
<text x="308.5" y="75.9">4</text>
<text x="354.9" y="73.4">1</text>
<text x="354.9" y="75.9">6</text>
<text x="375.2" y="75.9">3</text>
<text x="287.6" y="81">3</text>
<text x="30.4" y="88.6">2</text>
<text x="30.4" y="91.2">1</text>
<text x="163.1" y="159.8">1</text>
<text x="183.4" y="159.8">6</text>
<text x="210.6" y="163.3" transform="rotate(-90 210.6 163.3)">5</text>
<text x="210.6" y="178.5" transform="rotate(-90 210.6 178.5)">2</text>
<text x="163.1" y="180.1">3</text>
<text x="183.4" y="180.1">4</text>
<text x="304.2" y="205.2" transform="rotate(-90 304.2 205.2)">3</text>
<text x="295.2" y="210.3">1</text>
</g>
<g font-size="1.8" fill="#0f0f0f">
<text x="35.6" y="53">KEY_LOOP</text>
<text x="273.9" y="75.9">CHAIN_S</text>
<text x="271.2" y="80.9">TEMP_OK_S</text>
<text x="35.6" y="88.6">CHAIN</text>
<text x="35.6" y="91.1">KEY_LOOP</text>
<text x="70.8" y="95.2" transform="rotate(-90 70.8 95.2)">CHAIN</text>
<text x="88.6" y="95.2" transform="rotate(-90 88.6 95.2)">CHAIN</text>
<text x="154.2" y="159.7">CHAIN</text>
<text x="188" y="159.7">CHAIN_S</text>
<text x="188" y="180">TEMP_OK_S</text>
</g>
<g font-size="1.8" fill="#0000c2">
<text x="134.6" y="195.3">Slow</text>
<text x="140.1" y="195.3">RC edges</text>
<text x="150.5" y="195.3">into</text>
<text x="155.3" y="195.3">the</text>
<text x="159.5" y="195.3">AND gate</text>
<text x="169.6" y="195.3">are</text>
<text x="173.8" y="195.3">squared</text>
<text x="182.5" y="195.3">up</text>
<text x="185.9" y="195.3">(74LVC2G17:</text>
<text x="199.3" y="195.3">VT+</text>
<text x="204.1" y="195.3">max</text>
<text x="209.1" y="195.3">1.7</text>
<text x="213.3" y="195.3">V, VT-</text>
<text x="221" y="195.3">min</text>
<text x="225.6" y="195.3">0.8</text>
<text x="229.8" y="195.3">V at</text>
<text x="235.1" y="195.3">3.3</text>
<text x="134.6" y="199.1">Step</text>
<text x="134.6" y="203">C701</text>
<text x="140" y="199.1">4</text>
<text x="140.7" y="203">reduced</text>
<text x="142.3" y="199.1">simulation,</text>
<text x="149.4" y="203">to</text>
<text x="152.4" y="203">10</text>
<text x="154" y="199.1">worst</text>
<text x="156" y="203">nF</text>
<text x="159.4" y="203">(tau</text>
<text x="160.2" y="199.1">case:</text>
<text x="164.4" y="203">0.1</text>
<text x="166.4" y="199.1">interlock</text>
<text x="168.6" y="203">ms):</text>
<text x="174" y="203">still</text>
<text x="175.8" y="199.1">open</text>
<text x="178.8" y="203">filters</text>
<text x="181.5" y="199.1">-&gt;</text>
<text x="185.6" y="203">contact</text>
<text x="185.8" y="199.1">current</text>
<text x="193.8" y="199.1">&lt;</text>
<text x="193.9" y="203">bounce</text>
<text x="196.5" y="199.1">1</text>
<text x="198.9" y="199.1">% in</text>
<text x="201.8" y="203">and</text>
<text x="204.4" y="199.1">0.18</text>
<text x="206.4" y="203">cable</text>
<text x="209.9" y="199.1">ms</text>
<text x="212.8" y="203">noise.</text>
<text x="213.7" y="199.1">(was</text>
<text x="219.3" y="199.1">1.45</text>
<text x="224.7" y="199.1">ms).</text>
</g>
</svg>
